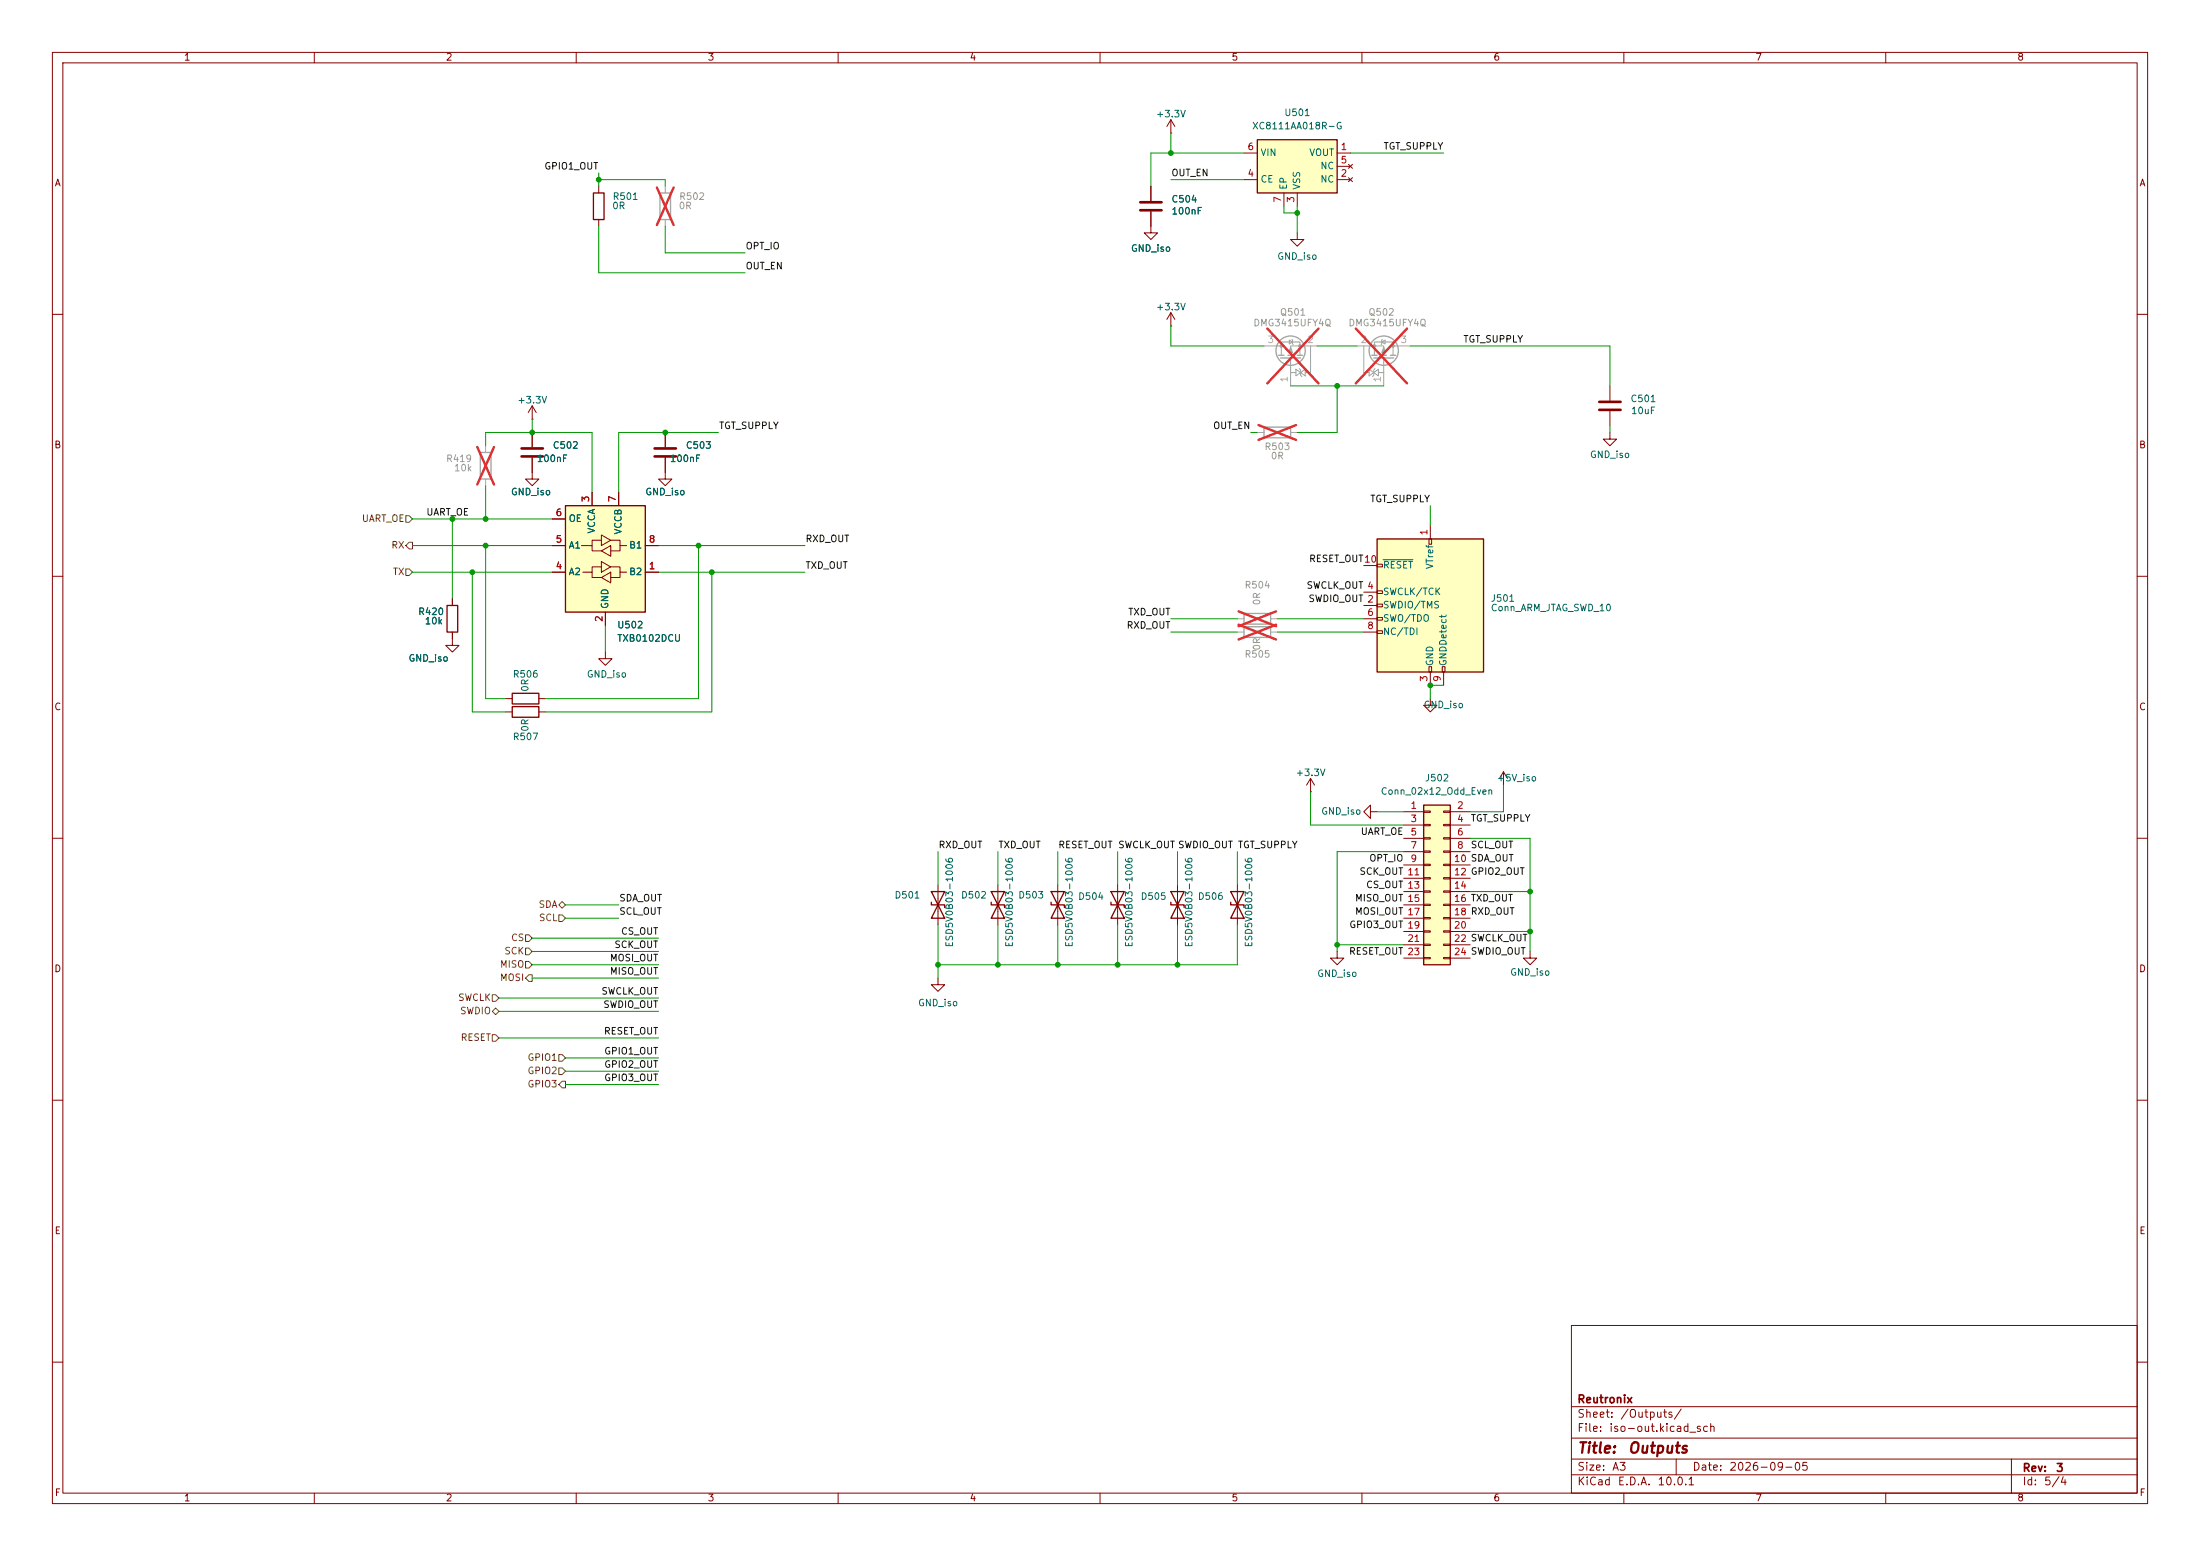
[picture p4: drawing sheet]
<svg xmlns="http://www.w3.org/2000/svg" width="420mm" height="297mm" viewBox="0 0 420 297" stroke-linecap="round" stroke-linejoin="round" font-family="sans-serif">
<g fill="none" stroke="#840000" stroke-width=".19">
<path d="M10 10h400v277h-400zM12 12h396v273h-396zM60 10v2M110 10v2M160 10v2M210 10v2M260 10v2M310 10v2M360 10v2M10 60h2M408 60h2M10 110h2"/>
<path d="M408 110h2M10 160h2M408 160h2M10 210h2M408 210h2M300 253h108v32h-108zM10 260h2M300 278.5h108M300 274.5h108M300 268.5h108M320 278.5v3M384 278.5v6.5"/>
<path d="M408 260h2M60 285v2M110 285v2M160 285v2M210 285v2M260 285v2M300 281.5h108M310 285v2M360 285v2"/>
</g>
<g fill="none" stroke="#a1a1a1" stroke-width=".25">
<path d="M126 36.8h2v5.1h-2zM244.1 67.8h1M244.5 68.3h3.8M245.9 67.8h1M247.6 67.8h1.1"/>
<circle cx="246.4" cy="66.9" r="2.79"/>
</g>
<g fill="none" stroke="#a1a1a1" stroke-width=".19">
<path d="M127 35.6v1.2M127 41.9v1.3M241.3 66h3.3M244.6 67.8v-2.5h3.6v2.5M246.1 64.9l.7 .4-.7 .4zM246.4 71.1h1M246.4 68.3v5.4M246.6 64.8l.3 1M247.4 70.5l.9 .6-.9 .7zM248 70.4l.3 .2v1l.2 .3M248.3 71.1l.9-.6v1.3zM250.2 66v5.1h-1"/>
<path d="M251.5 66h-5.1v1.8"/>
</g>
<path d="M125.4 35.8l3.2 7.2M128.6 35.8l-3.2 7.2M241.9 62.7l9.8 10.5M251.7 62.7l-9.8 10.5" fill="none" stroke="#e12e31" stroke-width=".46"/>
<g fill="#a1a1a1" stroke="#a1a1a1" stroke-width=".19">
<path d="M246.4 66.3l.4 1h-.8z"/>
<circle cx="244.6" cy="66" r=".25"/>
<circle cx="248.2" cy="66" r=".25"/>
</g>
<path d="M240 26.7h15.3v10.1h-15.3z" fill="#ffffc2"/>
<path d="M113.3 36.8h2v5.1h-2zM240 26.7h15.3v10.1h-15.3z" fill="none" stroke="#840000" stroke-width=".25"/>
<g fill="none" stroke="#840000" stroke-width=".19">
<path d="M114.3 35.6v1.2M237.5 29.2h2.5M237.5 34.3h2.5M245.1 36.8v2.6M247.6 36.8v2.6M255.3 29.2h2.5M255.3 34.3h2.5M255.3 31.8h2.5M257.4 33.9l.8 .8M257.4 31.4l.8 .7M258.2 33.9l-.8 .8M258.2 31.4l-.8 .7"/>
<path d="M114.3 41.9v1.3M247.6 44.5v1.2h-1.2l1.2 1.3 1.3-1.3h-1.3M101.6 77.5v2.5M101.6 77.5l-.8 1.2M101.6 77.5l.8 1.2M307.3 73.7v2.8M307.3 78.5v2.8M101.6 80h.1M101.6 82.6v2.7M101.6 87.4v2.8M307.3 82.6v1.2h1.3l-1.3 1.3-1.2-1.3h1.2M115.6 124.5v1.2h1.2l-1.2 1.3-1.3-1.3h1.3"/>
</g>
<path d="M241.3 81.5h5.1v2.1h-5.1z" fill="none" stroke="#a1a1a1" stroke-width=".25"/>
<path d="M240 82.6h1.3M246.4 82.6h1.2" fill="none" stroke="#a1a1a1" stroke-width=".19"/>
<path d="M240.3 81.1l7.1 2.9M247.4 81.1l-7.1 2.9" fill="none" stroke="#e12e31" stroke-width=".46"/>
<path d="M305.3 76.7h4.1M305.3 78.2h4.1M99.6 85.6h4M99.6 87.1h4" fill="none" stroke="#840000" stroke-width=".51"/>
<path d="M262.9 102.9h20.3v25.4h-20.3z" fill="#ffffc2"/>
<g fill="none" stroke="#840000" stroke-width=".25">
<path d="M85.3 115.6h2.1v5.1h-2.1zM262.9 102.9h20.3v25.4h-20.3zM97.8 134.9h5.1v2h-5.1zM97.8 132.3h5.1v2.1h-5.1zM177.8 172.2v.5h2.5v.5M177.8 170.2h2.5l-1.2 2.5zM179.1 172.7l1.2 2.6h-2.5zM189.2 172.2v.5h2.6v.5M189.2 170.2h2.6l-1.3 2.5zM190.5 172.7l1.3 2.6h-2.6zM200.7 172.2v.5h2.5v.5M200.7 170.2h2.5l-1.3 2.5z"/>
<path d="M201.9 172.7l1.3 2.6h-2.5zM212.1 172.2v.5h2.5v.5M212.1 170.2h2.5l-1.2 2.5zM213.4 172.7l1.2 2.6h-2.5zM223.5 172.2v.5h2.6v.5M223.5 170.2h2.6l-1.3 2.5zM224.8 172.7l1.3 2.6h-2.6zM234.9 172.2v.5h2.6v.5M234.9 170.2h2.6l-1.3 2.5zM236.2 172.7l1.3 2.6h-2.6z"/>
</g>
<g fill="none" stroke="#840000" stroke-width=".19">
<path d="M219.7 35.6v2.8M223.5 25.4h.1M223.5 22.9v2.5M223.5 22.9l-.7 1.2M223.5 22.9l.8 1.2M219.7 40.4v4.1h-1.3l1.3 1.2 1.3-1.2h-1.3M223.5 59.7l-.7 1.3M223.5 59.7l.8 1.3M223.5 59.7v2.5M223.5 62.2h.1M101.6 90.2v1.2h1.3l-1.3 1.3-1.3-1.3h1.3M127 87.4v4h1.3l-1.3 1.3-1.3-1.3h1.3"/>
<path d="M127 82.6v2.7M86.4 114.3v1.3M260.3 115.6h2.6M260.3 113h2.6M260.3 118.1h2.6M260.3 108h2.6M262.9 112.8h1v.5h-1zM262.9 107.7h1v.5h-1zM262.9 115.3h1v.5h-1zM262.9 117.9h1v.5h-1zM272.8 102.9h.5v1h-.5zM273 100.3v2.6"/>
<path d="M86.4 120.7v2.5h1.2l-1.2 1.3-1.3-1.3h1.3M96.5 135.9h1.3M96.5 133.4h1.3M102.9 135.9h1.2M102.9 133.4h1.2M260.3 120.7h2.6M262.9 120.4h1v.5h-1zM272.8 127.3h.5v1h-.5zM273 133.4v1.2h-1.2l1.2 1.3 1.3-1.3h-1.3M273 128.3v2.5M275.3 127.3h.5v1h-.5zM275.6 128.3v2.5"/>
<path d="M250.2 151.1h.1M250.2 148.6l-.8 1.3M250.2 148.6l.8 1.3M250.2 148.6v2.5M287 147.3l-.7 1.3M287 147.3l.8 1.3M287 147.3v2.6M179.1 168.9v7.6M190.5 168.9v7.6M201.9 168.9v7.6M213.4 168.9v7.6M224.8 168.9v7.6"/>
<path d="M236.2 168.9v7.6M179.1 186.7v1.3h1.2l-1.2 1.2-1.3-1.2h1.3M255.3 181.6v1.3h1.2l-1.2 1.3-1.3-1.3h1.3M292.1 181.6v1.3h1.3l-1.3 1.3-1.3-1.3h1.3"/>
</g>
<path d="M264 106.8h5.7" fill="none" stroke="#006464" stroke-width=".19"/>
<path d="M217.7 38.6h4M217.7 40.1h4M125 85.6h4M125 87.1h4" fill="none" stroke="#840000" stroke-width=".51"/>
<g fill="none" stroke="#a1a1a1" stroke-width=".19">
<path d="M259.1 66h5.1v1.8M260.3 66v5.1h1.1M261.4 70.5l.9 .6-.9 .7zM262.3 71.1l.8-.6v1.3zM262.4 67.8v-2.5h3.5v2.5M262.5 70.4l-.2 .2v1l-.3 .3M263.1 71.1h1.1M263.8 65.3l.6-.4v.8zM263.9 64.8l-.2 1M264.2 68.3v5.4M265.9 66h3.3M92.7 85.1v1.3"/>
<path d="M92.7 91.4v1.3M236.2 118.1h1.3M242.6 118.1h1.2M236.2 120.7h1.3M242.6 120.7h1.2"/>
</g>
<g fill="none" stroke="#a1a1a1" stroke-width=".25">
<path d="M261.9 67.8h1M262.3 68.3h3.8M263.7 67.8h1M265.4 67.8h1M91.7 86.4h2v5h-2zM237.5 119.6h5.1v2.1h-5.1zM237.5 117.1h5.1v2h-5.1z"/>
<circle cx="264.2" cy="66.9" r="2.79"/>
</g>
<g fill="#a1a1a1" stroke="#a1a1a1" stroke-width=".19">
<path d="M264.2 66.3l.3 1h-.7z"/>
<circle cx="265.9" cy="66" r=".25"/>
<circle cx="262.4" cy="66" r=".25"/>
</g>
<path d="M258.8 62.7l9.8 10.5M268.6 62.7l-9.8 10.5M91.1 85.3l3.2 7.2M94.3 85.3l-3.2 7.2M236.4 119.2l7.2 2.9M236.4 116.7l7.2 2.8M243.6 119.2l-7.2 2.9M243.6 116.7l-7.2 2.8" fill="none" stroke="#e12e31" stroke-width=".46"/>
<path d="M107.9 96.5h15.3v20.3h-15.3z" fill="#ffffc2"/>
<path d="M107.9 96.5h15.3v20.3h-15.3z" fill="none" stroke="#840000" stroke-width=".25"/>
<g fill="none" stroke="#840000" stroke-width=".19">
<path d="M105.4 99.1h2.5M113 94v2.5M118.1 94v2.5M105.4 109.2h2.5M105.4 104.1h2.5M111 104.1h2v1.1h1.8M111.3 109.2h1.7v1h1.8M114.8 103.1h-1.8v1M114.8 108.2h-1.8v1M114.8 102.1l1.8 1-1.8 1zM114.8 107.2l1.8 1-1.8 1zM114.8 105.2l1.8-1.1v2.1z"/>
<path d="M114.8 110.2l1.8-1v2.1zM115.6 116.8v2.6M116.6 103.1h1.8v1h1.2M116.6 108.2h1.8v1h1.2M118.4 104.1v1.1h-1.8M118.4 109.2v1h-1.8M123.2 109.2h2.5M123.2 104.1h2.5"/>
</g>
<path d="M271.8 153.7h5.1v30.5h-5.1z" fill="#ffffc2"/>
<path d="M271.8 153.7h5.1v30.5h-5.1z" fill="none" stroke="#840000" stroke-width=".25"/>
<g fill="none" stroke="#840000" stroke-width=".19">
<path d="M219.7 35.6v2.8M219.7 40.4v2.8M101.6 82.6v2.7M101.6 87.4v2.8M105.4 99.1h2.5M113 94v2.5M118.1 94v2.5M127 82.6v2.7M127 87.4v2.8M86.4 114.3v1.3M105.4 109.2h2.5M105.4 104.1h2.5"/>
<path d="M115.6 116.8v2.6M123.2 109.2h2.5M123.2 104.1h2.5M86.4 120.7v1.2M261.6 154.9v1.3l-1.3-1.3 1.3-1.2v1.2h1.3M268 154.9h3.8M268 157.5h3.8M271.8 154.8h1.2v.3h-1.2zM271.8 157.4h1.2v.2h-1.2zM271.8 159.9h1.2v.2h-1.2zM275.6 154.8h1.3v.3h-1.3zM275.6 157.4h1.3v.2h-1.3z"/>
<path d="M275.6 159.9h1.3v.2h-1.3zM276.9 154.9h3.8M276.9 157.5h3.8M268 160h3.8M268 162.6h3.8M268 165.1h3.8M268 167.6h3.8M268 170.2h3.8M268 172.7h3.8M268 175.3h3.8M268 177.8h3.8M271.8 162.4h1.2v.3h-1.2z"/>
<path d="M271.8 165h1.2v.2h-1.2zM271.8 167.5h1.2v.3h-1.2zM271.8 170.1h1.2v.2h-1.2zM271.8 172.6h1.2v.2h-1.2zM271.8 175.1h1.2v.3h-1.2zM271.8 177.7h1.2v.2h-1.2zM275.6 162.4h1.3v.3h-1.3zM275.6 165h1.3v.2h-1.3zM275.6 167.5h1.3v.3h-1.3zM275.6 170.1h1.3v.2h-1.3zM275.6 172.6h1.3v.2h-1.3zM275.6 175.1h1.3v.3h-1.3z"/>
<path d="M275.6 177.7h1.3v.2h-1.3zM276.9 160h3.8M276.9 162.6h3.8M276.9 165.1h3.8M276.9 167.6h3.8M276.9 170.2h3.8M276.9 172.7h3.8M276.9 175.3h3.8M276.9 177.8h3.8M268 180.3h3.8M268 182.9h3.8M271.8 180.2h1.2v.3h-1.2z"/>
<path d="M271.8 182.8h1.2v.2h-1.2zM275.6 180.2h1.3v.3h-1.3zM275.6 182.8h1.3v.2h-1.3zM276.9 180.3h3.8M276.9 182.9h3.8"/>
</g>
<g fill="none" stroke="#725600" stroke-width=".19">
<path d="M77.5 98.4h.6l.6 .7-.6 .6h-.6zM77.5 108.6h.6l.6 .6-.6 .7h-.6zM78.1 103.5h.6v1.3h-.6l-.6-.7zM100.3 178.4h.7l.6 .7-.6 .6h-.7zM106.7 174.6h.6l.6 .7-.6 .6h-.6zM107.3 172.1l.6 .6-.6 .7-.6-.7zM94 197.5h.6l.6 .6-.6 .7h-.6zM94 193l.6-.6 .6 .6-.6 .7zM94 189.9h.6l.6 .6-.6 .6h-.6zM100.3 183.5h.7l.6 .7-.6 .6h-.7zM100.3 181h.7l.6 .6-.6 .6h-.7zM101 186.1h.6v1.2h-.6l-.7-.6z"/>
<path d="M106.7 201.3h.6l.6 .6-.6 .7h-.6zM106.7 203.8h.6l.6 .7-.6 .6h-.6zM107.3 206.4h.6v1.2h-.6l-.6-.6z"/>
</g>
<g fill="none" stroke="#009600" stroke-width=".19">
<path d="M114.3 34.3h12.7v1.3M114.3 33v2.6M223.5 34.3h14M223.5 25.4v3.8M237.5 29.2h-17.8v6.4M245.1 39.4v1.2h2.5M247.6 39.4v5.1M257.8 29.2h17.8M114.3 43.2v8.9h27.9M127 43.2v5.1h15.2M223.5 62.2v3.8h17.8M246.4 73.7h17.8"/>
<path d="M251.5 66h7.6M255.3 73.7v8.9h-7.7M269.2 66h38.1v7.7M78.7 99.1h26.7M86.4 99.1v15.2M92.7 85.1v-2.5h20.3v11.4M92.7 92.7v6.4M101.6 80v2.6M137.2 82.6h-19.1v11.4M238.8 82.6h1.2M273 96.5v3.8M307.3 81.3v1.3"/>
<path d="M78.7 109.2h26.7M78.7 104.1h26.7M90.2 109.2v26.7h6.3M92.7 104.1v29.3h3.8M115.6 119.4v5.1M125.7 109.2h28M125.7 104.1h28M133.3 104.1v29.3h-29.2M135.9 109.2v26.7h-31.8M223.5 118.1h12.7M243.8 118.1h16.5M223.5 120.7h12.7"/>
<path d="M243.8 120.7h16.5M275.6 130.8h-2.6v2.6M250.2 151.1v6.4h17.8M262.9 154.9h5.1M287 149.9v5h-6.3M101.6 179.1h24.1M107.9 172.7h10.2M107.9 175.3h10.2M179.1 162.6v6.3M179.1 176.5v10.2M190.5 162.6v6.3M190.5 176.5v7.7"/>
<path d="M201.9 162.6v6.3M201.9 176.5v7.7M213.4 162.6v6.3M213.4 176.5v7.7M224.8 162.6v6.3M224.8 176.5v7.7M236.2 176.5v7.7h-57.1M236.2 162.6v6.3M268 162.6h-12.7v19M280.7 160h11.4v21.6M280.7 170.2h11.4M280.7 177.8h11.4"/>
<path d="M95.2 193h30.5M95.2 190.5h30.5M95.2 198.1h30.5M101.6 184.2h24.1M101.6 181.6h24.1M101.6 186.7h24.1M255.3 180.3h12.7M107.9 201.9h17.8M107.9 207h17.8M107.9 204.5h17.8"/>
</g>
<g fill="#009600" stroke="#009600" stroke-width=".19">
<circle cx="135.9" cy="109.2" r=".46"/>
<circle cx="90.2" cy="109.2" r=".46"/>
<circle cx="255.3" cy="180.3" r=".46"/>
<circle cx="292.1" cy="170.2" r=".46"/>
<circle cx="292.1" cy="177.8" r=".46"/>
<circle cx="255.3" cy="73.7" r=".46"/>
<circle cx="247.6" cy="40.6" r=".46"/>
<circle cx="223.5" cy="29.2" r=".46"/>
<circle cx="127" cy="82.6" r=".46"/>
<circle cx="114.3" cy="34.3" r=".46"/>
<circle cx="133.3" cy="104.1" r=".46"/>
<circle cx="213.4" cy="184.2" r=".46"/>
<circle cx="224.8" cy="184.2" r=".46"/>
<circle cx="190.5" cy="184.2" r=".46"/>
<circle cx="179.1" cy="184.2" r=".46"/>
<circle cx="201.9" cy="184.2" r=".46"/>
<circle cx="92.7" cy="104.1" r=".46"/>
<circle cx="86.4" cy="99.1" r=".46"/>
<circle cx="92.7" cy="99.1" r=".46"/>
<circle cx="101.6" cy="82.6" r=".46"/>
<circle cx="273" cy="130.8" r=".46"/>
</g>
<g font-size="2" fill="#840000">
<text x="301" y="277.9">Title:</text>
<text x="310.6" y="277.9">Outputs</text>
</g>
<g font-size="1.5" fill="#840000">
<text x="301" y="268.2">Reutronix</text>
<text x="301" y="273.7">File:</text>
<text x="301" y="271">Sheet:</text>
<text x="307.1" y="273.7">iso-out.kicad_sch</text>
<text x="309.2" y="271">/Outputs/</text>
<text x="301" y="281.1">Size:</text>
<text x="307.6" y="281.1">A3</text>
<text x="323" y="281.1">Date:</text>
<text x="330" y="281.1">2026-09-05</text>
<text x="386" y="281.3">Rev:</text>
<text x="392.4" y="281.3">3</text>
<text x="301" y="283.9">KiCad</text>
<text x="308.7" y="283.9">E.D.A.</text>
<text x="316.3" y="283.9">10.0.1</text>
<text x="386" y="283.9">Id:</text>
<text x="390.1" y="283.9">5/4</text>
</g>
<g font-size="1.3" fill="#840000">
<text x="35" y="11.9">1</text>
<text x="85" y="11.9">2</text>
<text x="135" y="11.9">3</text>
<text x="185" y="11.9">4</text>
<text x="235" y="11.9">5</text>
<text x="285" y="11.9">6</text>
<text x="335" y="11.9">7</text>
<text x="385" y="11.9">8</text>
<text x="10.3" y="35.9">A</text>
<text x="408.3" y="35.9">A</text>
<text x="10.3" y="85.9">B</text>
<text x="408.2" y="85.9">B</text>
<text x="10.3" y="135.9">C</text>
<text x="408.2" y="135.9">C</text>
<text x="10.3" y="185.9">D</text>
<text x="408.2" y="185.9">D</text>
<text x="10.3" y="235.9">E</text>
<text x="408.3" y="235.9">E</text>
<text x="10.3" y="285.9">F</text>
<text x="35" y="286.9">1</text>
<text x="85" y="286.9">2</text>
<text x="135" y="286.9">3</text>
<text x="185" y="286.9">4</text>
<text x="235" y="286.9">5</text>
<text x="285" y="286.9">6</text>
<text x="335" y="286.9">7</text>
<text x="385" y="286.9">8</text>
<text x="408.3" y="285.9">F</text>
</g>
<g font-size="1.3" fill="#006464">
<text x="220.6" y="22.7">+3.3V</text>
<text x="245.1" y="22.5">U501</text>
<text x="238.9" y="25">XC8111AA018R-G</text>
<text x="240.5" y="35.2">CE</text>
<text x="240.5" y="30.1">VIN</text>
<text x="249.8" y="30.1">VOUT</text>
<text x="252" y="35.2">NC</text>
<text x="252" y="32.6">NC</text>
<text x="116.8" y="40.2">0R</text>
<text x="116.8" y="38.5">R501</text>
<text x="223.5" y="39">C504</text>
<text x="223.5" y="41.2">100nF</text>
<text x="246" y="36.3" transform="rotate(-90 246 36.3)">EP</text>
<text x="248.5" y="36.3" transform="rotate(-90 248.5 36.3)">VSS</text>
<text x="215.8" y="48.4">GND_iso</text>
<text x="243.7" y="49.9">GND_iso</text>
<text x="220.6" y="59.5">+3.3V</text>
<text x="98.7" y="77.3">+3.3V</text>
<text x="311.2" y="77.1">C501</text>
<text x="311.3" y="79.3">10uF</text>
<text x="102.4" y="88.5">100nF</text>
<text x="105.4" y="86">C502</text>
<text x="127.8" y="88.5">100nF</text>
<text x="130.8" y="86">C503</text>
<text x="303.4" y="87.7">GND_iso</text>
<text x="97.4" y="94.8">GND_iso</text>
<text x="123.1" y="94.8">GND_iso</text>
<text x="108.5" y="99.9">OE</text>
<text x="113.9" y="101.9" transform="rotate(-90 113.9 101.9)">VCCA</text>
<text x="108.5" y="105">A1</text>
<text x="119" y="102.1" transform="rotate(-90 119 102.1)">VCCB</text>
<text x="120" y="105">B1</text>
<text x="108.5" y="110.1">A2</text>
<text x="120" y="110.1">B2</text>
<text x="263.9" y="113.9">SWCLK/TCK</text>
<text x="263.9" y="108.8">RESET</text>
<text x="273.9" y="108.7" transform="rotate(-90 273.9 108.7)">VTref</text>
<text x="79.7" y="117.7">R420</text>
<text x="81" y="119.5">10k</text>
<text x="116.4" y="116.3" transform="rotate(-90 116.4 116.3)">GND</text>
<text x="263.9" y="116.4">SWDIO/TMS</text>
<text x="263.9" y="119">SWO/TDO</text>
<text x="284.5" y="115.2">J501</text>
<text x="284.5" y="117">Conn_ARM_JTAG_SWD_10</text>
<text x="117.7" y="120.2">U502</text>
<text x="117.7" y="122.8">TXB0102DCU</text>
<text x="263.9" y="121.5">NC/TDI</text>
<text x="77.9" y="126.6">GND_iso</text>
<text x="97.8" y="129.6">R506</text>
<text x="111.9" y="129.6">GND_iso</text>
<text x="273.9" y="127.3" transform="rotate(-90 273.9 127.3)">GND</text>
<text x="276.5" y="127.3" transform="rotate(-90 276.5 127.3)">GNDDetect</text>
<text x="101.2" y="132.2" transform="rotate(-90 101.2 132.2)">0R</text>
<text x="271.7" y="135.5">GND_iso</text>
<text x="97.8" y="141.6">R507</text>
<text x="101.2" y="139.8" transform="rotate(-90 101.2 139.8)">0R</text>
<text x="247.2" y="148.4">+3.3V</text>
<text x="271.9" y="149.5">J502</text>
<text x="285.6" y="149.5">+5V_iso</text>
<text x="252.1" y="155.8">GND_iso</text>
<text x="263.5" y="152">Conn_02x12_Odd_Even</text>
<text x="170.7" y="171.8">D501</text>
<text x="183.4" y="171.8">D502</text>
<text x="194.3" y="171.8">D503</text>
<text x="205.7" y="172.1">D504</text>
<text x="217.6" y="172.1">D505</text>
<text x="228.6" y="172.1">D506</text>
<text x="182.2" y="180.9" transform="rotate(-90 182.2 180.9)">ESD5V0B03-1006</text>
<text x="193.6" y="180.9" transform="rotate(-90 193.6 180.9)">ESD5V0B03-1006</text>
<text x="205.1" y="180.9" transform="rotate(-90 205.1 180.9)">ESD5V0B03-1006</text>
<text x="216.5" y="180.9" transform="rotate(-90 216.5 180.9)">ESD5V0B03-1006</text>
<text x="227.9" y="180.9" transform="rotate(-90 227.9 180.9)">ESD5V0B03-1006</text>
<text x="239.4" y="180.9" transform="rotate(-90 239.4 180.9)">ESD5V0B03-1006</text>
<text x="251.4" y="186.8">GND_iso</text>
<text x="288.2" y="186.5">GND_iso</text>
<text x="175.2" y="192.4">GND_iso</text>
</g>
<g font-size="1.3" fill="#a90000">
<text x="238.1" y="29">6</text>
<text x="255.8" y="29">1</text>
<text x="238.1" y="34">4</text>
<text x="255.8" y="34">2</text>
<text x="255.8" y="31.5">5</text>
<text x="244.9" y="38.8" transform="rotate(-90 244.9 38.8)">7</text>
<text x="247.4" y="38.8" transform="rotate(-90 247.4 38.8)">3</text>
<text x="112.8" y="96" transform="rotate(-90 112.8 96)">3</text>
<text x="117.9" y="96" transform="rotate(-90 117.9 96)">7</text>
<text x="106" y="98.8">6</text>
<text x="106" y="103.9">5</text>
<text x="123.8" y="103.9">8</text>
<text x="272.8" y="102.3" transform="rotate(-90 272.8 102.3)">1</text>
<text x="106" y="109">4</text>
<text x="123.8" y="109">1</text>
<text x="115.3" y="118.8" transform="rotate(-90 115.3 118.8)">2</text>
<text x="260.9" y="117.9">6</text>
<text x="260.9" y="120.4">8</text>
<text x="272.8" y="130.2" transform="rotate(-90 272.8 130.2)">3</text>
<text x="275.3" y="130.2" transform="rotate(-90 275.3 130.2)">9</text>
<text x="269.2" y="154.7">1</text>
<text x="278.1" y="154.7">2</text>
<text x="269.2" y="157.2">3</text>
<text x="269.2" y="159.8">5</text>
<text x="278.1" y="157.2">4</text>
<text x="278.1" y="159.8">6</text>
<text x="269.2" y="162.3">7</text>
<text x="269.2" y="164.8">9</text>
<text x="277.5" y="164.8">10 SDA_OUT</text>
<text x="277.5" y="167.4">12 GPIO2_OUT</text>
<text x="278.1" y="162.3">8</text>
<text x="277.5" y="169.9">14</text>
<text x="277.5" y="172.5">16 TXD_OUT</text>
<text x="277.5" y="175">18 RXD_OUT</text>
<text x="277.5" y="177.5">20</text>
<text x="268.6" y="180.1">21</text>
<text x="277.5" y="180.1">22 SWCLK_OUT</text>
<text x="277.5" y="182.6">24 SWDIO_OUT</text>
</g>
<g font-size="1.3" fill="#0f0f0f">
<text x="264" y="28.9">TGT_SUPPLY</text>
<text x="103.8" y="32.7">GPIO1_OUT</text>
<text x="223.5" y="33.9">OUT_EN</text>
<text x="142.2" y="47.9">OPT_IO</text>
<text x="142.2" y="51.7">OUT_EN</text>
<text x="279.3" y="65.7">TGT_SUPPLY</text>
<text x="137.2" y="82.2">TGT_SUPPLY</text>
<text x="231.5" y="82.2">OUT_EN</text>
<text x="81.3" y="98.7">UART_OE</text>
<text x="261.5" y="96.2">TGT_SUPPLY</text>
<text x="153.7" y="103.8">RXD_OUT</text>
<text x="249.8" y="107.6">RESET_OUT10</text>
<text x="153.7" y="108.9">TXD_OUT</text>
<text x="249.3" y="112.7">SWCLK_OUT 4</text>
<text x="215.3" y="117.8">TXD_OUT</text>
<text x="249.7" y="115.2">SWDIO_OUT 2</text>
<text x="215" y="120.3">RXD_OUT</text>
<text x="259.7" y="159.7">UART_OE</text>
<text x="280.7" y="157.1">TGT_SUPPLY</text>
<text x="179.1" y="162.2">RXD_OUT</text>
<text x="190.5" y="162.2">TXD_OUT</text>
<text x="201.9" y="162.2">RESET_OUT SWCLK_OUT SWDIO_OUT TGT_SUPPLY</text>
<text x="259.4" y="167.3">SCK_OUT 11</text>
<text x="261.3" y="164.8">OPT_IO</text>
<text x="280.7" y="162.2">SCL_OUT</text>
<text x="118.1" y="172.4">SDA_OUT</text>
<text x="258.6" y="172.4">MISO_OUT 15</text>
<text x="260.7" y="169.8">CS_OUT 13</text>
<text x="118.1" y="174.9">SCL_OUT</text>
<text x="118.5" y="178.7">CS_OUT</text>
<text x="257.5" y="177.5">GPIO3_OUT 19</text>
<text x="258.6" y="174.9">MOSI_OUT 17</text>
<text x="116.3" y="183.8">MOSI_OUT</text>
<text x="117.2" y="181.3">SCK_OUT</text>
<text x="257.4" y="182.5">RESET_OUT 23</text>
<text x="114.7" y="190.2">SWCLK_OUT</text>
<text x="116.3" y="186.3">MISO_OUT</text>
<text x="115.1" y="192.7">SWDIO_OUT</text>
<text x="115.2" y="197.8">RESET_OUT</text>
<text x="115.2" y="201.6">GPIO1_OUT</text>
<text x="115.2" y="206.7">GPIO3_OUT</text>
<text x="115.2" y="204.1">GPIO2_OUT</text>
</g>
<g font-size="1.3" fill="#989898">
<text x="129.5" y="40.2">0R</text>
<text x="129.5" y="38.5">R502</text>
<text x="239.2" y="62.6">DMG3415UFY4Q</text>
<text x="244.2" y="60.6">Q501</text>
<text x="257.3" y="62.6">DMG3415UFY4Q</text>
<text x="261.1" y="60.6">Q502</text>
<text x="85.1" y="88.5">R419</text>
<text x="241.3" y="86.2">R503</text>
<text x="242.5" y="88">0R</text>
<text x="86.6" y="90.3">10k</text>
<text x="237.5" y="112.6">R504</text>
<text x="240.9" y="115.6" transform="rotate(-90 240.9 115.6)">0R</text>
<text x="237.5" y="125.8">R505</text>
<text x="240.9" y="124.3" transform="rotate(-90 240.9 124.3)">0R</text>
</g>
<g font-size="1.3" fill="#aaa">
<text x="241.9" y="65.8">3</text>
<text x="249.5" y="65.8">2</text>
<text x="259.6" y="65.8">2</text>
<text x="267.3" y="65.8">3</text>
<text x="246.1" y="73.1" transform="rotate(-90 246.1 73.1)">1</text>
<text x="263.9" y="73.1" transform="rotate(-90 263.9 73.1)">1</text>
</g>
<g font-size="1.3" fill="#725600">
<text x="69" y="99.9">UART_OE</text>
<text x="74.6" y="105">RX</text>
<text x="74.9" y="110.1">TX</text>
<text x="102.7" y="173.6">SDA</text>
<text x="97.5" y="179.9">CS</text>
<text x="102.8" y="176.1">SCL</text>
<text x="95.3" y="185">MISO</text>
<text x="96.2" y="182.5">SCK</text>
<text x="87.4" y="191.4">SWCLK</text>
<text x="95.3" y="187.6">MOSI</text>
<text x="87.7" y="193.9">SWDIO</text>
<text x="87.8" y="199">RESET</text>
<text x="100.6" y="202.8">GPIO1</text>
<text x="100.6" y="207.9">GPIO3</text>
<text x="100.6" y="205.3">GPIO2</text>
</g>
</svg>
